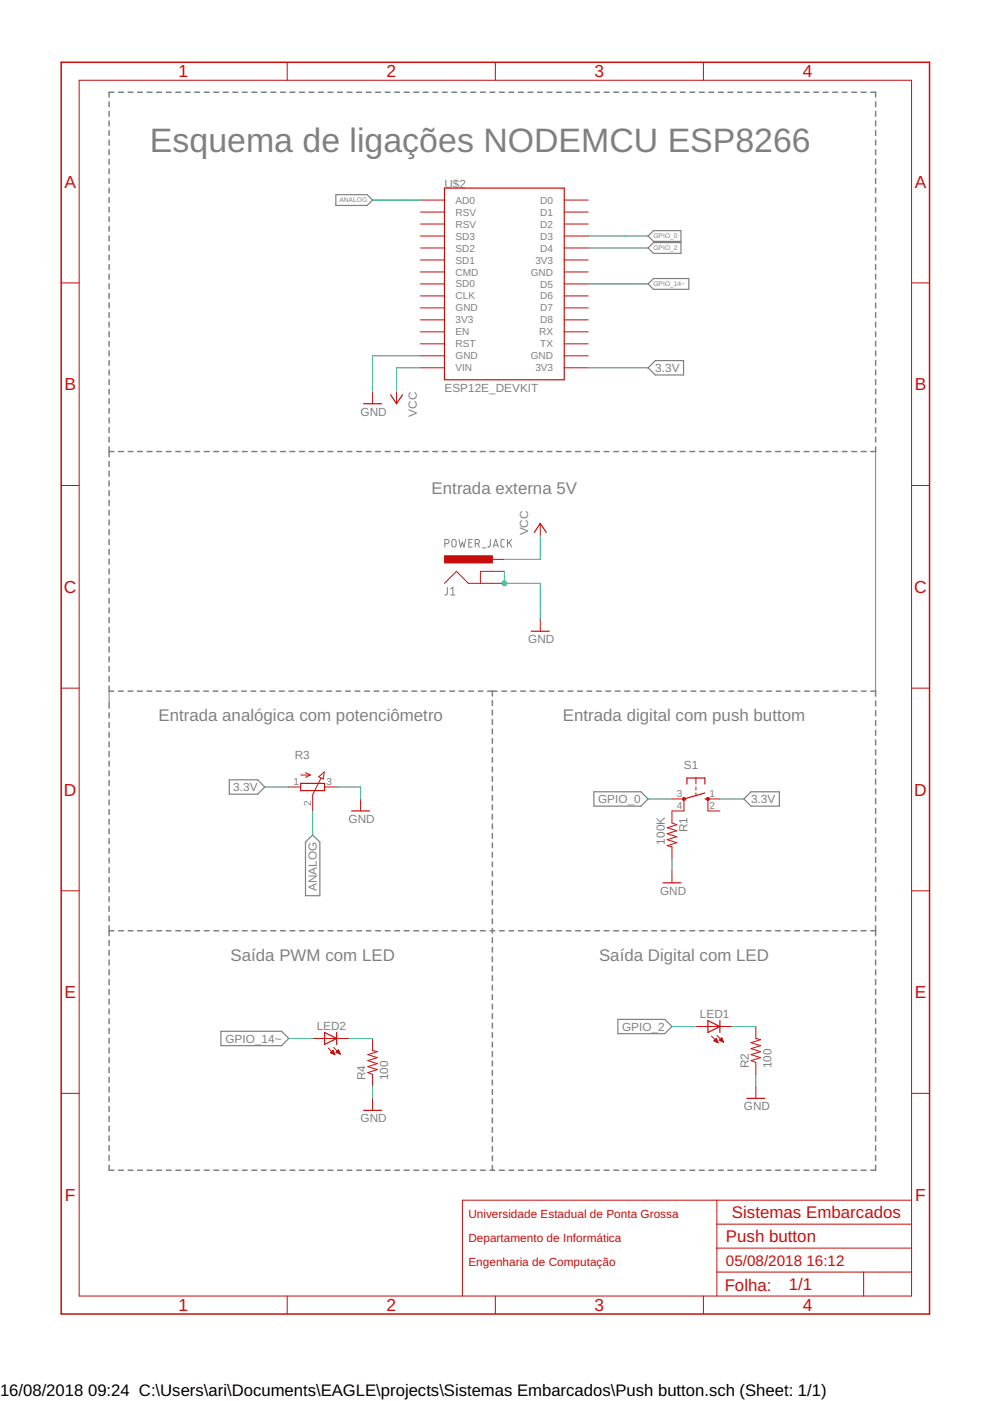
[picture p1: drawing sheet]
<svg xmlns="http://www.w3.org/2000/svg" width="210mm" height="297mm" viewBox="0 0 210 297" stroke-linecap="round" stroke-linejoin="round" font-family="sans-serif">
<g fill="none" stroke="#808080" stroke-width=".32">
<path d="M24.2 19.6h-1.1v1M25.1 19.6h1.1M27.2 19.6h1M29.2 19.6h1M31.2 19.6h1M33.2 19.6h1M35.2 19.6h1.1M37.3 19.6h1M39.3 19.6h1M41.3 19.6h1M43.3 19.6h1M45.3 19.6h1.1"/>
<path d="M47.3 19.6h1.1M49.4 19.6h1M51.4 19.6h1M53.4 19.6h1M55.4 19.6h1.1M57.4 19.6h1.1M59.5 19.6h1M61.5 19.6h1M63.5 19.6h1M65.5 19.6h1M67.5 19.6h1.1M69.6 19.6h1"/>
<path d="M71.6 19.6h1M73.6 19.6h1M75.6 19.6h1M77.6 19.6h1.1M79.7 19.6h1M81.7 19.6h1M83.7 19.6h1M85.7 19.6h1M87.7 19.6h1.1M89.7 19.6h1.1M91.8 19.6h1M93.8 19.6h1"/>
<path d="M95.8 19.6h1M97.8 19.6h1M99.8 19.6h1.1M101.9 19.6h1M103.9 19.6h1M105.9 19.6h1M107.9 19.6h1M109.9 19.6h1.1M112 19.6h1M114 19.6h1M116 19.6h1M118 19.6h1"/>
<path d="M120 19.6h1.1M122 19.6h1.1M124.1 19.6h1M126.1 19.6h1M128.1 19.6h1M130.1 19.6h1M132.1 19.6h1.1M134.2 19.6h1M136.2 19.6h1M138.2 19.6h1M140.2 19.6h1M142.2 19.6h1.1"/>
<path d="M144.3 19.6h1M146.3 19.6h1M148.3 19.6h1M150.3 19.6h1M152.3 19.6h1.1M154.3 19.6h1.1M156.4 19.6h1M158.4 19.6h1M160.4 19.6h1M162.4 19.6h1M164.4 19.6h1.1M166.5 19.6h1"/>
<path d="M168.5 19.6h1M170.5 19.6h1M172.5 19.6h1M174.5 19.6h1.1M176.6 19.6h1M178.6 19.6h1M180.6 19.6h1M182.6 19.6h1M184.6 19.6h1.1v1M23.1 21.6v1M23.1 23.6v1.1M23.1 25.7v1"/>
<path d="M23.1 27.7v1M23.1 29.7v1.1M23.1 31.7v1.1M23.1 33.8v1M23.1 35.8v1.1M23.1 37.8v1.1M23.1 39.9v1M185.7 21.6v1M185.7 23.6v1.1M185.7 25.7v1M185.7 27.7v1M185.7 29.7v1.1"/>
<path d="M185.7 31.7v1.1M185.7 33.8v1M185.7 35.8v1.1M185.7 37.8v1.1M185.7 39.9v1M23.1 41.9v1M23.1 43.9v1.1M23.1 46v1M23.1 48v1M23.1 50v1.1M23.1 52.1v1M23.1 54.1v1"/>
<path d="M23.1 56.1v1M23.1 58.1v1.1M185.7 41.9v1M185.7 43.9v1.1M185.7 46v1M185.7 48v1M185.7 50v1.1M185.7 52.1v1M185.7 54.1v1M185.7 56.1v1M185.7 58.1v1.1M23.1 60.2v1"/>
<path d="M23.1 62.2v1M23.1 64.2v1.1M23.1 66.3v1M23.1 68.3v1M23.1 70.3v1.1M23.1 72.4v1M23.1 74.4v1M23.1 76.4v1.1M23.1 78.5v1M185.7 60.2v1M185.7 62.2v1M185.7 64.2v1.1"/>
<path d="M185.7 66.3v1M185.7 68.3v1M185.7 70.3v1.1M185.7 72.4v1M185.7 74.4v1M185.7 76.4v1.1M185.7 78.5v1M23.1 95.7h1.1M23.1 80.5v1M23.1 82.5v1.1M23.1 84.6v1M23.1 86.6v1"/>
<path d="M23.1 88.6v1.1M23.1 90.7v1M23.1 92.7v1M23.1 94.7v2.1M23.1 97.8v1.1M23.1 99.9v1.1M25.1 95.7h1.1M27.2 95.7h1M29.2 95.7h1M31.2 95.7h1M33.2 95.7h1M35.2 95.7h1.1"/>
<path d="M37.3 95.7h1M39.3 95.7h1M41.3 95.7h1M43.3 95.7h1M45.3 95.7h1.1M47.3 95.7h1.1M49.4 95.7h1M51.4 95.7h1M53.4 95.7h1M55.4 95.7h1.1M57.4 95.7h1.1M59.5 95.7h1"/>
<path d="M61.5 95.7h1M63.5 95.7h1M65.5 95.7h1M67.5 95.7h1.1M69.6 95.7h1M71.6 95.7h1M73.6 95.7h1M75.6 95.7h1M77.6 95.7h1.1M79.7 95.7h1M81.7 95.7h1M83.7 95.7h1"/>
<path d="M85.7 95.7h1M87.7 95.7h1.1M89.7 95.7h1.1M91.8 95.7h1M93.8 95.7h1M95.8 95.7h1M97.8 95.7h1M99.8 95.7h1.1M101.9 95.7h1M103.9 95.7h1M105.9 95.7h1M107.9 95.7h1"/>
<path d="M109.9 95.7h1.1M112 95.7h1M114 95.7h1M116 95.7h1M118 95.7h1M120 95.7h1.1M122 95.7h1.1M124.1 95.7h1M126.1 95.7h1M128.1 95.7h1M130.1 95.7h1M132.1 95.7h1.1"/>
<path d="M134.2 95.7h1M136.2 95.7h1M138.2 95.7h1M140.2 95.7h1M142.2 95.7h1.1M144.3 95.7h1M146.3 95.7h1M148.3 95.7h1M150.3 95.7h1M152.3 95.7h1.1M154.3 95.7h1.1M156.4 95.7h1"/>
<path d="M158.4 95.7h1M160.4 95.7h1M162.4 95.7h1M164.4 95.7h1.1M166.5 95.7h1M168.5 95.7h1M170.5 95.7h1M172.5 95.7h1M174.5 95.7h1.1M176.6 95.7h1M178.6 95.7h1M180.6 95.7h1"/>
<path d="M182.6 95.7h1M185.7 80.5v1M185.7 82.5v1.1M185.7 84.6v1M185.7 86.6v1M185.7 88.6v1.1M185.7 90.7v1M185.7 92.7v1M185.7 94.7v1h-1.1M23.1 102v1M23.1 104v1.1M23.1 106.1v1.1"/>
<path d="M23.1 108.2v1M23.1 110.3v1M23.1 112.3v1.1M23.1 114.4v1.1M23.1 116.5v1M23.1 118.5v1.1M23.1 120.6v1.1M23.1 122.7v1M23.1 124.8v1M23.1 126.8v1.1M23.1 128.9v1.1M23.1 131v1"/>
<path d="M23.1 133v1.1M23.1 135.1v1.1M23.1 137.2v1.1M23.1 139.3v1M23.1 141.3v1.1M23.1 143.4v1.1M23.1 145.5v1h1M23.1 149.1v1M23.1 151.1v1.1M23.1 153.2v1M23.1 155.2v1.1M23.1 157.3v1"/>
<path d="M23.1 159.3v1.1M25.1 146.5h1M27.1 146.5h1.1M29.1 146.5h1.1M31.2 146.5h1M33.2 146.5h1M35.2 146.5h1M37.2 146.5h1M39.2 146.5h1M41.2 146.5h1M43.2 146.5h1M45.2 146.5h1"/>
<path d="M47.2 146.5h1M49.2 146.5h1M51.2 146.5h1M53.2 146.5h1M55.2 146.5h1M57.2 146.5h1.1M59.2 146.5h1.1M61.3 146.5h1M63.3 146.5h1M65.3 146.5h1M67.3 146.5h1M69.3 146.5h1"/>
<path d="M71.3 146.5h1M73.3 146.5h1M75.3 146.5h1M77.3 146.5h1M79.3 146.5h1M81.3 146.5h1M83.3 146.5h1M85.3 146.5h1M87.3 146.5h1M89.3 146.5h1M91.4 146.5h1M93.3 146.5h1.1"/>
<path d="M95.4 146.5h1M97.4 146.5h1M99.4 146.5h1M101.4 146.5h1M103.4 146.5h2M104.4 146.5v1.1M104.4 148.5v1.1M104.4 150.6v1M104.4 152.6v1M104.4 154.6v1M104.4 156.6v1M104.4 158.6v1"/>
<path d="M106.4 146.5h1M108.4 146.5h1M110.4 146.5h1M112.4 146.5h1M114.4 146.5h1M116.4 146.5h1M118.4 146.5h1M120.4 146.5h1.1M122.4 146.5h1.1M124.5 146.5h1M126.5 146.5h1M128.5 146.5h1"/>
<path d="M130.5 146.5h1M132.5 146.5h1M134.5 146.5h1M136.5 146.5h1M138.5 146.5h1M140.5 146.5h1M142.5 146.5h1M144.5 146.5h1M146.5 146.5h1M148.5 146.5h1M150.5 146.5h1.1M152.5 146.5h1"/>
<path d="M154.6 146.5h1M156.5 146.5h1.1M158.6 146.5h1M160.6 146.5h1M162.6 146.5h1M164.6 146.5h1M166.6 146.5h1M168.6 146.5h1M170.6 146.5h1M172.6 146.5h1M174.6 146.5h1M176.6 146.5h1"/>
<path d="M178.6 146.5h1M180.6 146.5h1M182.6 146.5h1M184.6 146.5h1.1v1.1M185.7 148.6v1.1M185.7 150.7v1M185.7 152.8v1M185.7 154.8v1.1M185.7 156.9v1.1M185.7 159v1M23.1 161.4v1M23.1 163.4v1.1"/>
<path d="M23.1 165.5v1M23.1 167.6v1M23.1 169.6v1M23.1 171.7v1M23.1 173.7v1.1M23.1 175.7v1.1M23.1 177.8v1.1M23.1 179.9v1M104.4 160.6v1M104.4 162.6v1M104.4 164.6v1.1M104.4 166.6v1.1"/>
<path d="M104.4 168.7v1M104.4 170.7v1M104.4 172.7v1M104.4 174.7v1M104.4 176.7v1M104.4 178.7v1M185.7 161v1.1M185.7 163.1v1.1M185.7 165.2v1.1M185.7 167.3v1M185.7 169.3v1.1M185.7 171.4v1.1"/>
<path d="M185.7 173.5v1M185.7 175.5v1.1M185.7 177.6v1.1M185.7 179.7v1.1M23.1 181.9v1.1M23.1 184v1M23.1 186v1.1M23.1 188.1v1M23.1 190.1v1.1M23.1 192.2v1M23.1 194.2v1.1M23.1 196.3v2.1"/>
<path d="M23.1 199.4v1.1M23.1 197.3h1.1M25.1 197.3h1.1M27.2 197.3h1M29.2 197.3h1M31.2 197.3h1M33.2 197.3h1M35.2 197.3h1.1M37.3 197.3h1M39.3 197.3h1M41.3 197.3h1M43.3 197.3h1"/>
<path d="M45.3 197.3h1.1M47.3 197.3h1.1M49.4 197.3h1M51.4 197.3h1M53.4 197.3h1M55.4 197.3h1.1M57.4 197.3h1.1M59.5 197.3h1M61.5 197.3h1M63.5 197.3h1M65.5 197.3h1M67.5 197.3h1.1"/>
<path d="M69.6 197.3h1M71.6 197.3h1M73.6 197.3h1M75.6 197.3h1M77.6 197.3h1.1M79.7 197.3h1M81.7 197.3h1M83.7 197.3h1M85.7 197.3h1M87.7 197.3h1.1M89.7 197.3h1.1M91.8 197.3h1"/>
<path d="M93.8 197.3h1M95.8 197.3h1M97.8 197.3h1M99.8 197.3h1.1M101.9 197.3h1M103.9 197.3h1M104.4 180.7v1M104.4 182.8v.9M104.4 184.8v1M104.4 186.8v1M104.4 188.8v1M104.4 190.8v1"/>
<path d="M104.4 192.8v1M104.4 194.8v1M104.4 196.8v1M104.4 198.8v1.1M105.9 197.3h1M107.9 197.3h1M109.9 197.3h1.1M112 197.3h1M114 197.3h1M116 197.3h1M118 197.3h1M120 197.3h1.1"/>
<path d="M122 197.3h1.1M124.1 197.3h1M126.1 197.3h1M128.1 197.3h1M130.1 197.3h1M132.1 197.3h1.1M134.2 197.3h1M136.2 197.3h1M138.2 197.3h1M140.2 197.3h1M142.2 197.3h1.1M144.3 197.3h1"/>
<path d="M146.3 197.3h1M148.3 197.3h1M150.3 197.3h1M152.3 197.3h1.1M154.3 197.3h1.1M156.4 197.3h1M158.4 197.3h1M160.4 197.3h1M162.4 197.3h1M164.4 197.3h1.1M166.5 197.3h1M168.5 197.3h1"/>
<path d="M170.5 197.3h1M172.5 197.3h1M174.5 197.3h1.1M176.6 197.3h1M178.6 197.3h1M180.6 197.3h1M182.6 197.3h1M184.6 197.3h1.1M185.7 181.8v1M185.7 183.8v1.1M185.7 185.9v1.1M185.7 188v1"/>
<path d="M185.7 190v1.1M185.7 192.1v1.1M185.7 194.2v1.1M185.7 196.3v2.1M185.7 199.4v1.1M23.1 201.5v1M23.1 203.5v1.1M23.1 205.6v1.1M23.1 207.7v1.1M23.1 209.8v1M23.1 211.8v1.1M23.1 213.9v1.1"/>
<path d="M23.1 216v1M23.1 218v1.1M104.4 200.9v1M104.4 202.9v1M104.4 204.9v1M104.4 206.9v1M104.4 208.9v1M104.4 210.9v1M104.4 212.9v1M104.4 214.9v1M104.4 216.9v1.1M104.4 218.9v1.1"/>
<path d="M185.7 201.5v1M185.7 203.5v1.1M185.7 205.6v1.1M185.7 207.7v1.1M185.7 209.8v1M185.7 211.8v1.1M185.7 213.9v1.1M185.7 216v1M185.7 218v1.1M23.1 220.1v1.1M23.1 222.2v1.1M23.1 224.3v1"/>
<path d="M23.1 226.3v1.1M23.1 228.4v1.1M23.1 230.5v1M23.1 232.6v1M23.1 234.6v1.1M23.1 236.7v1.1M23.1 238.8v1M104.4 221v1M104.4 223v1M104.4 225v1M104.4 227v1M104.4 229v1"/>
<path d="M104.4 231v1M104.4 233v1M104.4 235v1.1M104.4 237v1.1M104.4 239.1v1M185.7 220.1v1.1M185.7 222.2v1.1M185.7 224.3v1M185.7 226.3v1.1M185.7 228.4v1.1M185.7 230.5v1M185.7 232.6v1"/>
<path d="M185.7 234.6v1.1M185.7 236.7v1.1M185.7 238.8v1M23.1 240.8v1.1M23.1 242.9v1.1M23.1 245v1M23.1 247.1v1h1.1M25.1 248.1h1.1M27.2 248.1h1M29.2 248.1h1M31.2 248.1h1M33.2 248.1h1"/>
<path d="M35.2 248.1h1.1M37.3 248.1h1M39.3 248.1h1M41.3 248.1h1M43.3 248.1h1M45.3 248.1h1.1M47.3 248.1h1.1M49.4 248.1h1M51.4 248.1h1M53.4 248.1h1M55.4 248.1h1.1M57.4 248.1h1.1"/>
<path d="M59.5 248.1h1M61.5 248.1h1M63.5 248.1h1M65.5 248.1h1M67.5 248.1h1.1M69.6 248.1h1M71.6 248.1h1M73.6 248.1h1M75.6 248.1h1M77.6 248.1h1.1M79.7 248.1h1M81.7 248.1h1"/>
<path d="M83.7 248.1h1M85.7 248.1h1M87.7 248.1h1.1M89.7 248.1h1.1M91.8 248.1h1M93.8 248.1h1M95.8 248.1h1M97.8 248.1h1M99.8 248.1h1.1M101.9 248.1h1M103.9 248.1h1M104.4 241.1v1"/>
<path d="M104.4 243.1v1M104.4 245.1v1M104.4 247.1v1M105.9 248.1h1M107.9 248.1h1M109.9 248.1h1.1M112 248.1h1M114 248.1h1M116 248.1h1M118 248.1h1M120 248.1h1.1M122 248.1h1.1"/>
<path d="M124.1 248.1h1M126.1 248.1h1M128.1 248.1h1M130.1 248.1h1M132.1 248.1h1.1M134.2 248.1h1M136.2 248.1h1M138.2 248.1h1M140.2 248.1h1M142.2 248.1h1.1M144.3 248.1h1M146.3 248.1h1"/>
<path d="M148.3 248.1h1M150.3 248.1h1M152.3 248.1h1.1M154.3 248.1h1.1M156.4 248.1h1M158.4 248.1h1M160.4 248.1h1M162.4 248.1h1M164.4 248.1h1.1M166.5 248.1h1M168.5 248.1h1M170.5 248.1h1"/>
<path d="M172.5 248.1h1M174.5 248.1h1.1M176.6 248.1h1M178.6 248.1h1M180.6 248.1h1M182.6 248.1h1M185.7 240.8v1.1M185.7 242.9v1.1M185.7 245v1M185.7 247.1v1h-1.1"/>
</g>
<g fill="none" stroke="#808080" stroke-width=".21">
<path d="M185.7 95.7v50.8M94.3 115.3h.5a.46 .46 0 0 0 .4-.5 .46 .46 0 0 0-.4-.4h-.5v1.6M95.9 114.5l.3-.1 .4 .1 .1 1a.46 .46 0 0 1-.4 .5 .46 .46 0 0 1-.5-.5zM97.3 114.4l.4 1.6 .3-1.1 .4 1.1 .3-1.6M99.4 115.1h.5M100.1 114.4h-.7v1.6h.7M100.8 115.3h.4a.46 .46 0 0 0 .5-.5 .46 .46 0 0 0-.5-.4h-.4v1.6M101.3 115.3l.4 .7M102.3 116.2h.7M103.9 114.4v1.4l-.5 .2M104.6 116l.5-1.6 .5 1.6M104.7 115.6h.8"/>
<path d="M106.9 114.4h-.5l-.2 .3v1.1l.4 .2h.3M107.6 114.4v1.6M107.9 115l.6 1M108.5 114.4l-.9 1M94.8 124.5v1.4l-.5 .3M95.6 126.2h.9M95.6 124.9l.4-.4v1.7M23.1 146.5v2.6"/>
</g>
<path d="M71.2 41.3h6.7l1.1 1.1-1.1 1.2h-6.7zM137.4 52.6l1.2-1.2h5.8v2.3h-5.8zM137.4 50l1.2-1.1h5.8v2.3h-5.8zM137.4 78l1.5-1.5h6v3h-6zM137.4 60.2l1.2-1.1h7.4v2.2h-7.4zM48.6 165.3h6l1.5 1.6-1.5 1.5h-6zM66.3 177l1.5 1.5v11.4h-3v-11.4zM125.9 167.9h10l1.5 1.5-1.5 1.5h-10zM157.7 169.4l1.5-1.5h6v3h-6zM46.8 218.7h12.9l1.5 1.5-1.5 1.5h-12.9zM131 216.1h9.9l1.6 1.5-1.6 1.6h-9.9z" fill="none" stroke="#808080" stroke-width=".25"/>
<g fill="none" stroke="#c90d0c" stroke-width=".21">
<path d="M16.8 17h176.5v257.8h-176.5zM60.9 13.2v3.8M105 13.2v3.8M149.1 13.2v3.8M13 60h3.8M89.2 42.4h5M89.2 45h5M89.2 47.5h5M89.2 50h5M89.2 52.6h5M89.2 55.1h5M89.2 57.7h5"/>
<path d="M119.6 42.4h5.1M119.6 45h5.1M119.6 47.5h5.1M119.6 50h5.1M119.6 52.6h5.1M119.6 55.1h5.1M119.6 57.7h5.1M193.3 60h3.8M89.2 60.2h5M89.2 62.7h5M89.2 65.3h5M89.2 67.8h5"/>
<path d="M89.2 70.4h5M89.2 72.9h5M89.2 75.4h5M89.2 78h5M119.6 60.2h5.1M119.6 62.7h5.1M119.6 65.3h5.1M119.6 67.8h5.1M119.6 70.4h5.1M119.6 72.9h5.1M119.6 75.4h5.1M119.6 78h5.1"/>
<path d="M79 83.1v2.5M84.1 83.1v2.5M13 102.9h3.8M104.4 118.6h2.5M114.6 111v2.5M193.3 102.9h3.8M94.2 123.7l2.6-2.6 2.5 2.6h7.6M106.9 121.1h-5v2.6M114.6 131.3v2.5M13 145.9h3.8M193.3 145.9h3.8M61.2 166.9h2.6"/>
<path d="M63.8 164.3h2M64.8 163.8l1 .5M65.8 164.3l-1 .5M67.6 164.7l1.1-1-.2 1.5zM68.1 165l-1.8 3.5v3.4M68.8 166.9h2.6M76.5 169.4v2.5M142.5 169.4h2.5v2.5h-2.5v2.6l1 .4-2 .6 2 .6-2 .7 2 .6-2 .6 2 .7-2 .6 1 .3v2.5M147.6 165v1.2M147.6 166.9v.6M147.6 168.1v.7M152.6 169.4h-2.5v2.5h2.5"/>
<path d="M13 188.9h3.8M142.5 184.6v2.6M193.3 188.9h3.8M147.6 217.6h7.6M150.9 219.7l1.4 1.4M152 219.5l1.4 1.4M160.3 217.6v2.6l1 .2-2.1 .7 2.1 .6-2.1 .6 2.1 .7-2.1 .6 2.1 .6-2.1 .7 1.1 .4v2.5M13 231.8h3.8M66.3 220.2h7.6M69.6 222.2l1.4 1.4M70.1 223.2l.9 .4M70.1 223.2h.7"/>
<path d="M70.2 223.1h.6M70.4 223h.3M70.4 223.4h.5M70.5 222.9h.2M70.6 222.7h.1M70.6 222.7l-.5 .5M70.6 222.7l.4 .9M70.7 223.5h.2M70.7 222.1l1.4 1.4M71 223.6h.1M71.2 223.1l.6-.5 .3 .9zM71.3 223.1h.7"/>
<path d="M71.4 223h.5M71.5 222.9h.4M71.5 223.2h.5M71.6 222.7h.2M71.7 222.6h.1M71.8 223.4h.3M72.1 223.5h.1M79 220.2v2.5l1 .3-2 .6 2 .6-2 .7 2 .6-2 .6 2 .7-2 .6 1 .4v2.5M79 232.9v2.5M151.4 220.7l.5-.5 .4 .9zM151.4 220.7h.7M151.5 220.6h.5"/>
<path d="M151.6 220.5h.4M151.7 220.8h.4M151.7 220.3h.2M151.8 220.2h.1M151.9 220.9h.3M152.2 221.1h.1M152.5 220.6l.5-.6 .4 .9zM152.5 220.6h.7M152.6 220.5h.6M152.7 220.3h.4M152.8 220.7h.5M152.9 220.2h.2"/>
<path d="M153 220.1h.1M153.1 220.8h.3M153.4 220.9h.1M160.3 230.3v2.6M193.3 231.8h3.8M152 254.5v20.3M152 259.5h41.3M193.3 254.5h-95.3v20.3M60.9 274.8v3.8M105 274.8v3.8M149.1 274.8v3.8M152 269.7h41.3"/>
<path d="M152 264.6h41.3M183.1 269.7v5.1"/>
</g>
<g fill="none" stroke="#c90d0c" stroke-width=".25">
<path d="M94.2 39.9h25.4v40.6h-25.4zM77.1 85.6h3.8M82.8 83.7l1.3 1.9 1.2-1.9M113.3 112.9l1.3-1.9 1.2 1.9M112.6 133.8h3.9M63.8 166.1h5v1.5h-5zM74.5 171.9h3.9M145.6 166.2v-1.2h3.9v1.2M149.5 169.4h.6M149.5 168.1l-4.5 1.3M140.6 187.2h3.8M68.8 218.9l2.6 1.3-2.6 1.2z"/>
<path d="M71.4 218.9v2.5M150.1 216.4l2.5 1.2-2.5 1.3zM152.6 216.4v2.5M77.1 235.4h3.8M158.3 232.9h3.9"/>
</g>
<path d="M94.2 117.8h10.2v1.6h-10.2z" fill="#c90d0c" stroke="#c90d0c" stroke-width=".21"/>
<g fill="#c90d0c" stroke="#c90d0c" stroke-width=".21">
<circle cx="145" cy="169.4" r=".33"/>
<circle cx="150.1" cy="169.4" r=".33"/>
</g>
<path d="M13 13.2h184.1v265.4h-184.1z" fill="none" stroke="#c90d0c" stroke-width=".32"/>
<g fill="none" stroke="#0dab76" stroke-width=".21">
<path d="M79 42.4h10.2M124.7 52.6h12.7M124.7 50h12.7M89.2 78h-5.1v5.1M89.2 75.4h-10.2v7.7M124.7 78h12.7M124.7 60.2h12.7M114.6 113.5v5.1h-7.7M106.9 121.1v2.6h7.7v7.6M56.1 166.9h5.1M66.3 171.9v5.1M71.4 166.9h5.1v2.5"/>
<path d="M137.4 169.4h5.1M152.6 169.4h5.1M142.5 182.1v2.5M142.5 217.6h5.1M155.2 217.6h5.1M61.2 220.2h5.1M73.9 220.2h5.1M79 230.3v2.6M160.3 227.8v2.5"/>
</g>
<circle cx="106.9" cy="123.7" r=".51" fill="#0dab76" stroke="#0dab76" stroke-width=".21"/>
<text font-size="7.2" fill="#808080" x="31.8" y="32.3">Esquema de ligações NODEMCU ESP8266</text>
<g font-size="3.7" fill="#c90d0c">
<text x="37.8" y="16.4">1</text>
<text x="82" y="16.4">2</text>
<text x="126.1" y="16.4">3</text>
<text x="170.2" y="16.4">4</text>
<text x="13.7" y="39.8">A</text>
<text x="193.9" y="39.8">A</text>
<text x="13.7" y="82.8">B</text>
<text x="193.9" y="82.8">B</text>
<text x="13.5" y="125.7">C</text>
<text x="193.8" y="125.7">C</text>
<text x="13.5" y="168.7">D</text>
<text x="193.8" y="168.7">D</text>
<text x="13.7" y="211.6">E</text>
<text x="193.9" y="211.6">E</text>
<text x="13.8" y="254.6">F</text>
<text x="194.1" y="254.6">F</text>
<text x="37.8" y="278">1</text>
<text x="82" y="278">2</text>
<text x="126.1" y="278">3</text>
<text x="170.2" y="278">4</text>
</g>
<g font-size="3.6" fill="#808080">
<text x="91.5" y="104.6">Entrada externa 5V</text>
<text x="33.6" y="152.9">Entrada analógica com potenciômetro</text>
<text x="119.3" y="152.9">Entrada digital com push buttom</text>
<text x="48.9" y="203.7">Saída PWM com LED</text>
<text x="127" y="203.7">Saída Digital com LED</text>
</g>
<g font-size="3.6" fill="#c90d0c">
<text x="153.9" y="263.4">Push button</text>
<text x="155.2" y="258.3">Sistemas Embarcados</text>
<text x="153.7" y="273.6">Folha:</text>
<text x="167.2" y="273.5">1/1</text>
</g>
<g font-size="3.5">
<text x="0" y="296">16/08/2018</text>
<text x="18.7" y="296">09:24 C:\Users\ari\Documents\EAGLE\projects\Sistemas Embarcados\Push button.sch (Sheet: 1/1)</text>
</g>
<g font-size="3.2" fill="#c90d0c">
<text x="153.9" y="268.4">05/08/2018</text>
<text x="171" y="268.4">16:12</text>
</g>
<g font-size="2.5" fill="#808080">
<text x="94.2" y="39.9">U$2</text>
<text x="94.2" y="83">ESP12E_DEVKIT</text>
<text x="138.9" y="78.9">3.3V</text>
<text x="76.5" y="88.1">GND</text>
<text x="88.4" y="88.3" transform="rotate(-90 88.4 88.3)">VCC</text>
<text x="112" y="113.5" transform="rotate(-90 112 113.5)">VCC</text>
<text x="112" y="136.4">GND</text>
<text x="62.5" y="160.9">R3</text>
<text x="49.5" y="167.7">3.3V</text>
<text x="145" y="163">S1</text>
<text x="126.8" y="170.3">GPIO_0</text>
<text x="159.2" y="170.3">3.3V</text>
<text x="73.9" y="174.5">GND</text>
<text x="141" y="179.1" transform="rotate(-90 141 179.1)">100K</text>
<text x="145.8" y="176.4" transform="rotate(-90 145.8 176.4)">R1</text>
<text x="67.2" y="189" transform="rotate(-90 67.2 189)">ANALOG</text>
<text x="139.9" y="189.7">GND</text>
<text x="148.4" y="215.9">LED1</text>
<text x="47.8" y="221.1">GPIO_14~</text>
<text x="67.1" y="218.4">LED2</text>
<text x="131.9" y="218.5">GPIO_2</text>
<text x="158.8" y="226.5" transform="rotate(-90 158.8 226.5)">R2</text>
<text x="163.6" y="226.5" transform="rotate(-90 163.6 226.5)">100</text>
<text x="77.5" y="229.1" transform="rotate(-90 77.5 229.1)">R4</text>
<text x="82.3" y="229.1" transform="rotate(-90 82.3 229.1)">100</text>
<text x="76.5" y="238">GND</text>
<text x="157.7" y="235.4">GND</text>
</g>
<g font-size="2.5" fill="#c90d0c">
<text x="99.3" y="258.3">Universidade Estadual de Ponta Grossa</text>
<text x="99.3" y="263.4">Departamento de Informática</text>
<text x="99.3" y="268.4">Engenharia de Computação</text>
</g>
<g font-size="2.1" fill="#808080">
<text x="96.6" y="43.2">AD0</text>
<text x="96.6" y="45.7">RSV</text>
<text x="114.6" y="43.2">D0</text>
<text x="114.6" y="45.7">D1</text>
<text x="96.6" y="48.3">RSV</text>
<text x="96.6" y="50.8">SD3</text>
<text x="96.6" y="53.3">SD2</text>
<text x="114.6" y="48.3">D2</text>
<text x="114.6" y="50.8">D3</text>
<text x="114.6" y="53.3">D4</text>
<text x="96.6" y="55.9">SD1</text>
<text x="96.6" y="58.4">CMD</text>
<text x="112.5" y="58.4">GND</text>
<text x="113.5" y="55.9">3V3</text>
<text x="96.6" y="61">SD0</text>
<text x="96.6" y="63.5">CLK</text>
<text x="114.6" y="61">D5</text>
<text x="114.6" y="63.5">D6</text>
<text x="96.6" y="66">GND</text>
<text x="96.6" y="68.6">3V3</text>
<text x="96.6" y="71.1">EN</text>
<text x="114.3" y="71.1">RX</text>
<text x="114.6" y="66">D7</text>
<text x="114.6" y="68.6">D8</text>
<text x="96.6" y="73.7">RST</text>
<text x="96.6" y="76.2">GND</text>
<text x="112.5" y="76.2">GND</text>
<text x="114.6" y="73.7">TX</text>
<text x="96.6" y="78.7">VIN</text>
<text x="113.5" y="78.7">3V3</text>
<text x="62.2" y="166.5">1</text>
<text x="69.2" y="166.5">3</text>
<text x="65.9" y="170.9" transform="rotate(-90 65.9 170.9)">2</text>
<text x="143.5" y="169">3</text>
<text x="143.5" y="171.6">4</text>
<text x="150.5" y="169">1</text>
<text x="150.5" y="171.6">2</text>
</g>
<g font-size="1.4" fill="#808080">
<text x="72" y="42.9">ANALOG</text>
<text x="138.5" y="53.1">GPIO_2</text>
<text x="138.5" y="50.5">GPIO_0</text>
<text x="138.5" y="60.7">GPIO_14~</text>
</g>
</svg>
